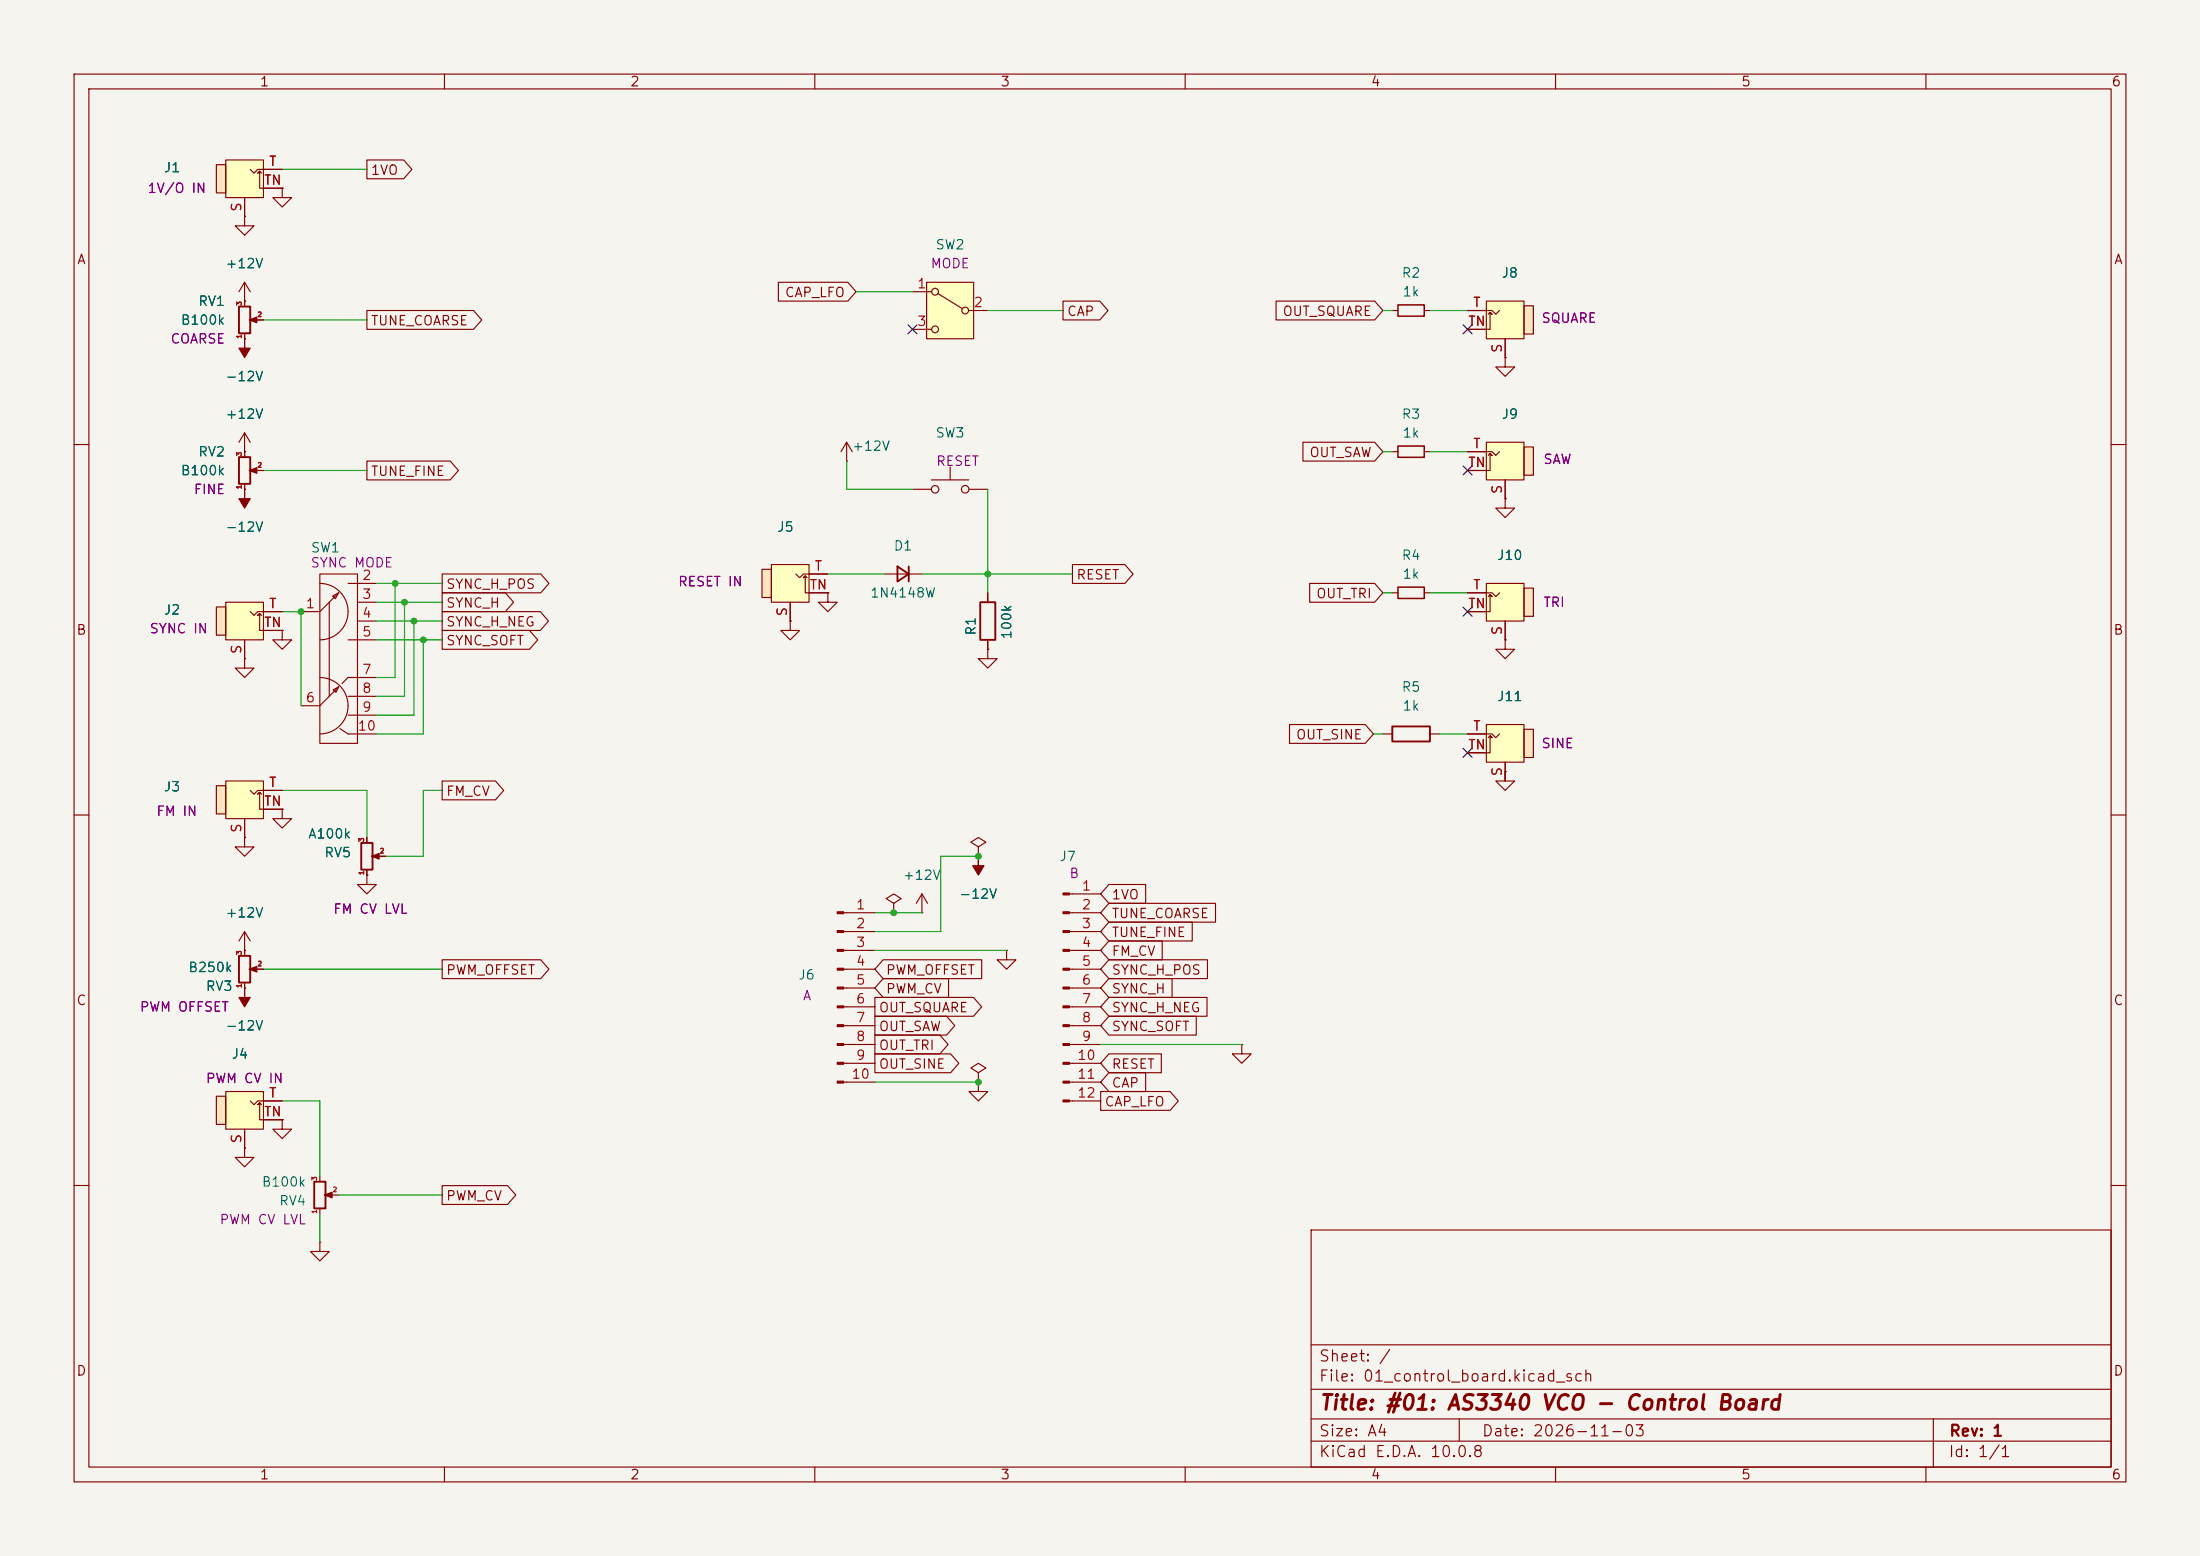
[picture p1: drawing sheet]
<svg xmlns="http://www.w3.org/2000/svg" width="297mm" height="210mm" viewBox="0 0 297 210" stroke-linecap="round" stroke-linejoin="round" font-family="sans-serif">
<path d="M0 0h297v210h-297z" fill="#f5f4ef" stroke="#f5f4ef" stroke-width=".14"/>
<g fill="none" stroke="#840000" stroke-width=".15">
<path d="M10 10h277v190h-277zM12 12h273v186h-273zM60 10v2M110 10v2M160 10v2M210 10v2M260 10v2M10 60h2M285 60h2M106.7 83.8v1.3h1.2l-1.2 1.3-1.3-1.3h1.3M106.7 83.8h.1M186.7 99.1h1.3"/>
<path d="M188 80h.7M192.3 80h.7M193 99.1h1.3M10 110h2M285 110h2M10 160h2M177 166h108v32h-108zM285 160h2M60 198v2M110 198v2M160 198v2M177 194.5h108"/>
<path d="M177 191.5h108M177 187.5h108M177 181.5h108M197 191.5v3M210 198v2M260 198v2M261 191.5v6.5"/>
</g>
<path d="M188 98h5v2.1h-5z" fill="none" stroke="#840000" stroke-width=".25"/>
<path d="M188.7 79.2h3.6v1.6h-3.6z" fill="none" stroke="#840000" stroke-width=".2"/>
<path d="M205.7 60.3h1.3v3.8h-1.3z" fill="#ffe5bf"/>
<path d="M200.7 59.7h5v5.1h-5z" fill="#ffffc2"/>
<g fill="none" stroke="#840000" stroke-width=".15">
<path d="M114.3 59.7l-.8 1.3M114.3 59.7l.8 1.3M114.3 59.7v2.5M200.7 59.7h5v5.1h-5zM114.3 62.2h.1M188 61h.7M192.3 61h.7M198.1 61h3.3l.5 .5 .5-.5M200.9 61.5l.3-.3 .2 .3-.2-.3v2.3h-3.1M203.2 67.3v1.3h1.3l-1.3 1.3-1.3-1.3h1.3M203.2 67.3h.1M203.2 64.8v2.5"/>
<path d="M205.7 60.3h1.3v3.8h-1.3zM111.8 80v1.3h1.2l-1.2 1.3-1.3-1.3h1.3M111.8 80h.1M133.3 87.6v1.3h1.3l-1.3 1.3-1.2-1.3h1.2M133.3 87.6h.1M133.3 80v1.3M133.3 86.4v1.2M132.1 114.3l1-.6-1-.7-1 .7 1 .6v1.3M132.1 115.6h.1"/>
</g>
<path d="M188.7 60.2h3.6v1.5h-3.6z" fill="none" stroke="#840000" stroke-width=".2"/>
<path d="M132.3 81.3h2.1v5.1h-2.1z" fill="none" stroke="#840000" stroke-width=".25"/>
<path d="M102.9 76.8h1.2v3.8h-1.2z" fill="#ffe5bf"/>
<path d="M104.1 76.2h5.1v5.1h-5.1z" fill="#ffffc2"/>
<g fill="none" stroke="#840000" stroke-width=".15">
<path d="M102.9 76.8h1.2v3.8h-1.2zM104.1 76.2h5.1v5.1h-5.1zM107.4 77.5l.5 .5 .6-.5h3.3M109 78l-.3-.3-.2 .3 .2-.3v2.3h3.1M119.4 77.5h5.1M106.7 81.3v2.5M33 113v1.3h1.3l-1.3 1.3-1.3-1.3h1.3M33 113h.1M33 128.3h.1M33 133.4h.1M33 125.7v3.2M33 132.7v.7"/>
<path d="M33 125.7l.8 1.3M33 125.7l-.7 1.3M34.6 130.8h1"/>
</g>
<path d="M121.2 76.5l1.5 1-1.5 1zM122.7 76.5v2M32.3 129h1.5v3.6h-1.5z" fill="none" stroke="#840000" stroke-width=".25"/>
<g fill="#840000" stroke="#840000" stroke-width=".15">
<path d="M33.7 130.8l1-.4v.8l-1-.4h.2z"/>
<path d="M33 133.4v1.2h.8l-.8 1.3-.7-1.3h.7z"/>
</g>
<path d="M29.2 106h1.3v3.9h-1.3z" fill="#ffe5bf"/>
<path d="M30.5 105.4h5.1v5.1h-5.1z" fill="#ffffc2"/>
<path d="M29.2 106h1.3v3.9h-1.3zM30.5 105.4h5.1v5.1h-5.1zM33 110.5v2.5M33.8 106.7l.5 .5 .5-.5h3.3M35.3 107.2l-.2-.3-.3 .3 .3-.3v2.3h3M38.1 151.1v1.3h1.3l-1.3 1.3-1.3-1.3h1.3M38.1 151.1h.1M43.2 158.8v.6M43.2 167.6v1.3h1.2l-1.2 1.3-1.3-1.3h1.3M43.2 167.6h.1M43.2 163.2v.6M44.7 161.3h1" fill="none" stroke="#840000" stroke-width=".15"/>
<path d="M42.4 159.5h1.5v3.6h-1.5z" fill="none" stroke="#840000" stroke-width=".25"/>
<path d="M43.8 161.3l1-.4v.8l-1-.4h.3z" fill="#840000" stroke="#840000" stroke-width=".15"/>
<path d="M29.2 148h1.3v3.8h-1.3z" fill="#ffe5bf"/>
<path d="M30.5 147.3h5.1v5.1h-5.1z" fill="#ffffc2"/>
<g fill="none" stroke="#840000" stroke-width=".15">
<path d="M33 29.2v1.3h1.3l-1.3 1.3-1.3-1.3h1.3M33 29.2h.1M33 40.6v.7M33 45.1v.6M34.6 43.2h1M33 66h.1M43.2 77.5h5.1v22.8h-5.1zM43.2 78.7a3.8 3.8 0 0 1 3.8 3.9 3.8 3.8 0 0 1-3.8 3.8M47 78.7h3.8M43.2 91.4a3.8 3.8 0 0 1 3.8 3.9 3.8 3.8 0 0 1-3.8 3.8M44.4 81.3v12.7M44.9 80.4l.8-.4-.4 .8z"/>
<path d="M45 93.1l.7-.4-.3 .7zM45.7 80l-2.5 2.6h-2.6M45.7 92.7l-2.5 2.6h-2.6M45.9 98.3l1.1 .8h3.8M47 94h3.8M47 86.4h3.8M47 96.5h3.8M48.3 81.3h2.5M48.3 83.8h2.5M50.8 91.4h-3.8l-.8 .9M29.2 148h1.3v3.8h-1.3zM30.5 147.3h5.1v5.1h-5.1z"/>
<path d="M33 154.9v1.3h1.3l-1.3 1.3-1.3-1.3h1.3M33 154.9h.1M33 152.4v2.5M33.8 148.6l.5 .5 .5-.5h3.3M35.3 149.1l-.2-.3-.3 .3 .3-.3v2.3h3"/>
</g>
<g fill="#840000" stroke="#840000" stroke-width=".15">
<path d="M33 66v1.3h.8l-.8 1.3-.7-1.3h.7z"/>
<path d="M33.7 43.2l1-.4v.8l-1-.4h.2z"/>
</g>
<path d="M32.3 41.4h1.5v3.6h-1.5z" fill="none" stroke="#840000" stroke-width=".25"/>
<path d="M29.2 22.2h1.3v3.8h-1.3z" fill="#ffe5bf"/>
<path d="M30.5 21.6h5.1v5.1h-5.1z" fill="#ffffc2"/>
<g fill="none" stroke="#840000" stroke-width=".15">
<path d="M29.2 22.2h1.3v3.8h-1.3zM30.5 21.6h5.1v5.1h-5.1zM33 26.7v2.5M33 38.1v2.5M33 38.1l-.7 1.3M33 38.1l.8 1.3M33.8 22.9l.5 .5 .5-.5h3.3M35.3 23.4l-.2-.3-.3 .3 .3-.3v2.3h3M33 45.7h.1M33 40.6h.1M33 58.4v3.2M33 58.4l-.7 1.3"/>
<path d="M33 58.4l.8 1.3M33 61h.1M33 65.4v.6M34.6 63.5h1M33 88.9v1.3h1.3l-1.3 1.2-1.3-1.2h1.3M33 88.9h.1M38.1 85.1v1.3h1.3l-1.3 1.2-1.3-1.2h1.3M38.1 85.1h.1"/>
</g>
<g fill="#840000" stroke="#840000" stroke-width=".15">
<path d="M33 45.7v1.3h.8l-.8 1.3-.7-1.3h.7z"/>
<path d="M33.7 63.5l1-.4v.8l-1-.4h.2z"/>
</g>
<path d="M32.3 61.7h1.5v3.6h-1.5z" fill="none" stroke="#840000" stroke-width=".25"/>
<path d="M29.2 81.9h1.3v3.8h-1.3z" fill="#ffe5bf"/>
<path d="M30.5 81.3h5.1v5.1h-5.1z" fill="#ffffc2"/>
<g fill="none" stroke="#840000" stroke-width=".15">
<path d="M38.1 25.4v1.3h1.3l-1.3 1.2-1.3-1.2h1.3M38.1 25.4h.1M29.2 81.9h1.3v3.8h-1.3zM30.5 81.3h5.1v5.1h-5.1zM33 86.4v2.5M33.8 82.6l.5 .5 .5-.5h3.3M35.3 83.1l-.2-.3-.3 .3 .3-.3v2.3h3M144.4 120.7h4.2M144.4 123.2h4.2M144.4 125.7h4.2M144.4 128.3h4.2M144.4 130.8h4.2"/>
<path d="M144.4 133.4h4.2M144.4 135.9h4.2M144.4 138.4h4.2M144.4 141h4.2M144.4 143.5h4.2M144.4 146.1h4.2M144.4 148.6h4.2"/>
</g>
<g fill="#840000" stroke="#840000" stroke-width=".15">
<path d="M143.5 120.5h.9v.3h-.9z"/>
<path d="M143.5 123.1h.9v.2h-.9z"/>
<path d="M143.5 125.6h.9v.3h-.9z"/>
<path d="M143.5 128.1h.9v.3h-.9z"/>
<path d="M143.5 130.7h.9v.2h-.9z"/>
<path d="M143.5 133.2h.9v.3h-.9z"/>
<path d="M143.5 135.8h.9v.2h-.9z"/>
<path d="M143.5 138.3h.9v.3h-.9z"/>
<path d="M143.5 140.8h.9v.3h-.9z"/>
<path d="M143.5 143.4h.9v.2h-.9z"/>
<path d="M143.5 145.9h.9v.3h-.9z"/>
<path d="M143.5 148.5h.9v.2h-.9z"/>
</g>
<path d="M205.7 79.4h1.3v3.8h-1.3z" fill="#ffe5bf"/>
<path d="M200.7 78.7h5v5.1h-5z" fill="#ffffc2"/>
<path d="M200.7 78.7h5v5.1h-5zM205.7 79.4h1.3v3.8h-1.3zM198.1 80h3.3l.5 .5 .5-.5M200.9 80.5l.3-.2 .2 .2-.2-.2v2.3h-3.1M203.2 83.8v2.6" fill="none" stroke="#840000" stroke-width=".15"/>
<path d="M205.7 98.4h1.3v3.8h-1.3z" fill="#ffe5bf"/>
<path d="M200.7 97.8h5v5.1h-5z" fill="#ffffc2"/>
<path d="M188 41.9h.7M192.3 41.9h.7M203.2 48.3v1.2h1.3l-1.3 1.3-1.3-1.3h1.3M203.2 48.3h.1M198.1 99.1h3.3l.5 .5 .5-.5M200.7 97.8h5v5.1h-5zM200.9 99.6l.3-.3 .2 .3-.2-.3v2.3h-3.1M203.2 86.4v1.2h1.3l-1.3 1.3-1.3-1.3h1.3M203.2 86.4h.1M205.7 98.4h1.3v3.8h-1.3zM203.2 102.9v2.5h-1.3l1.3 1.3 1.3-1.3h-1.3v-1.3M203.2 104.1h.1" fill="none" stroke="#840000" stroke-width=".15"/>
<path d="M188.7 41.1h3.6v1.6h-3.6z" fill="none" stroke="#840000" stroke-width=".2"/>
<path d="M205.7 41.3h1.3v3.8h-1.3z" fill="#ffe5bf"/>
<path d="M200.7 40.6h5v5.1h-5z" fill="#ffffc2"/>
<g fill="none" stroke="#840000" stroke-width=".15">
<path d="M198.1 41.9h3.3l.5 .5 .5-.5M200.7 40.6h5v5.1h-5zM200.9 42.4l.3-.2 .2 .2-.2-.2v2.3h-3.1M203.2 45.7v2.6M205.7 41.3h1.3v3.8h-1.3zM123.2 66h2.5M125.7 64.8h5.1M128.3 63v1.8M130.8 66h2.5"/>
<circle cx="126.2" cy="66" r=".51"/>
<circle cx="130.3" cy="66" r=".51"/>
</g>
<path d="M125.1 38.1h6.3v7.6h-6.3z" fill="#ffffc2"/>
<g fill="none" stroke="#840000" stroke-width=".15">
<path d="M33 29.2h.1M33 26.7v2.5M35.6 22.9h2.5M35.6 25.4h2.5M38.1 25.4h.1M49.5 21.6h5l1.1 1.3-1.1 1.2h-5zM105.1 38.1h9.4l1.1 1.3-1.1 1.2h-9.4zM123.2 39.4h2.5M125.1 38.1h6.3v7.6h-6.3zM126.6 39.6l3.3 2.1M33 40.6h.1M33 45.7h.1"/>
<path d="M33 40.6v.7M33 45.1v.6M34.6 43.2h1M49.5 41.9h14.4l1.1 1.3-1.1 1.3h-14.4zM123.2 44.5h2.5M130.8 41.9h2.5M143.5 40.6h5l1.1 1.3-1.1 1.3h-5zM172.3 40.6h13.3l1.1 1.3-1.1 1.3h-13.3zM175.9 59.7h9.7l1.1 1.3-1.1 1.2h-9.7zM198.1 41.9h2.6M198.1 44.5h2.6M203.2 48.3h.1"/>
<path d="M203.2 45.7v2.6M33 66h.1M33 61h.1M33 61v.6M33 65.4v.6M34.6 63.5h1M49.5 62.2h11.3l1.1 1.3-1.1 1.3h-11.3zM59.7 77.5h13.3l1.1 1.2-1.1 1.3h-13.3zM109.2 77.5h2.6M144.8 76.2h7.1l1.1 1.3-1.1 1.2h-7.1zM176.8 78.7h8.8l1.1 1.3-1.1 1.3h-8.8zM198.1 61h2.6"/>
<path d="M198.1 63.5h2.6M203.2 67.3h.1M203.2 64.8v2.5M33 88.9h.1M33 86.4v2.5M35.6 82.6h2.5M35.6 85.1h2.5M38.1 85.1h.1M59.7 82.5h13.2l1.1 1.3-1.1 1.3h-13.2zM59.7 80h8.5l1.1 1.3-1.1 1.3h-8.5zM59.7 85.1h11.8l1.1 1.3-1.1 1.2h-11.8zM106.7 83.8h.1"/>
<path d="M106.7 81.3v2.5M109.2 80h2.6M111.8 80h.1M133.3 87.6h.1M133.3 80v1.3M133.3 86.4v1.2M174.1 97.8h10.2l1.1 1.3-1.1 1.2h-10.2zM198.1 80h2.6M198.1 99.1h2.6M198.1 82.6h2.6M203.2 86.4h.1M203.2 83.8v2.6"/>
<path d="M33 113h.1M33 110.5v2.5M35.6 106.7h2.5M35.6 109.2h2.5M38.1 109.2v1.3h1.3l-1.3 1.3-1.3-1.3h1.3M38.1 109.2h.1M49.5 118.1v1.3h1.3l-1.3 1.3-1.2-1.3h1.2M49.5 118.1h.1M49.5 113v.7M49.5 117.5v.6M51.1 115.6h1M59.7 105.4h7.2l1.1 1.3-1.1 1.3h-7.2z"/>
<path d="M132.1 115.6h.1M149.7 119.4h5v2.5h-5l-1.1-1.2zM198.1 101.6h2.6M203.2 104.1h.1M203.2 102.9v2.5M33 133.4h.1M33 128.3h.1M33 128.3v.6M33 132.7v.7M34.6 130.8h1M59.7 129.5h13.3l1.1 1.3-1.1 1.3h-13.3zM113.9 123.2h4.2"/>
<path d="M113.9 125.7h4.2M113.9 128.3h4.2M113.9 130.8h4.2M113.9 133.4h4.2M113.9 135.9h4.2M113.9 138.4h4.2M118.1 137.2h9.7l1.1 1.2-1.1 1.3h-9.7zM118.1 139.7h8.8l1.1 1.3-1.1 1.2h-8.8zM118.1 134.6h13.3l1.1 1.3-1.1 1.3h-13.3zM119.2 129.5h13.3v2.6h-13.3l-1.1-1.3zM119.2 132.1h8.9v2.5h-8.9l-1.1-1.2zM120.6 121.9l1.1-.6-1.1-.6-1 .6 1 .6v1.3"/>
<path d="M120.6 123.2h.1M124.5 123.2h.1M124.5 120.7l-.8 1.2M124.5 120.7l.7 1.2M124.5 120.7v2.5M135.9 128.3v1.2h1.3l-1.3 1.3-1.3-1.3h1.3M135.9 128.3h.1M149.7 137.2h11.8v2.5h-11.8l-1.1-1.3zM149.7 134.6h13.2v2.6h-13.2l-1.1-1.3zM149.7 132.1h8.5v2.5h-8.5l-1.1-1.2zM149.7 129.5h13.3v2.6h-13.3l-1.1-1.3zM149.7 121.9h14.4v2.6h-14.4l-1.1-1.3z"/>
<path d="M149.7 124.5h11.3v2.5h-11.3l-1.1-1.3zM149.7 127h7.2v2.5h-7.2l-1.1-1.2zM33 154.9h.1M33 152.4v2.5M35.6 148.6h2.5M35.6 151.1h2.5M38.1 151.1h.1M113.9 141h4.2M113.9 143.5h4.2M113.9 146.1h4.2M118.1 142.2h10.2l1.1 1.3-1.1 1.3h-10.2zM132.1 144.8l1-.7-1-.6-1 .6 1 .7v1.3"/>
<path d="M132.1 146.1h.1M132.1 146.1v1.2h1.2l-1.2 1.3-1.3-1.3h1.3M148.6 147.3h9.4l1.1 1.3-1.1 1.3h-9.4zM149.7 142.2h7.1v2.6h-7.1l-1.1-1.3zM149.7 144.8h5v2.5h-5l-1.1-1.2zM167.6 141v1.2h1.3l-1.3 1.3-1.2-1.3h1.2M167.6 141h.1M59.7 160h8.8l1.1 1.3-1.1 1.3h-8.8z"/>
<circle cx="126.2" cy="39.4" r=".46"/>
<circle cx="126.2" cy="44.5" r=".46"/>
<circle cx="130.3" cy="41.9" r=".46"/>
</g>
<g fill="#840000" stroke="#840000" stroke-width=".15">
<path d="M132.1 115.6v1.2h.7l-.7 1.3-.8-1.3h.8z"/>
<path d="M113 123.1h.9v.2h-.9z"/>
<path d="M113 125.6h.9v.3h-.9z"/>
<path d="M113 128.1h.9v.3h-.9z"/>
<path d="M113 130.7h.9v.2h-.9z"/>
<path d="M113 133.2h.9v.3h-.9z"/>
<path d="M113 135.8h.9v.2h-.9z"/>
<path d="M113 138.3h.9v.3h-.9z"/>
<path d="M113 140.8h.9v.3h-.9z"/>
<path d="M113 143.4h.9v.2h-.9z"/>
<path d="M113 145.9h.9v.3h-.9z"/>
<path d="M50.2 115.6l1-.4v.8l-1-.4h.2z"/>
</g>
<path d="M48.8 113.8h1.5v3.6h-1.5z" fill="none" stroke="#840000" stroke-width=".25"/>
<g fill="none" stroke="#009600" stroke-width=".15">
<path d="M38.1 22.9h11.4M115.6 39.4h7.6M35.6 43.2h13.9M133.3 41.9h10.2M186.7 41.9h1.3M193 41.9h5.1M35.6 63.5h13.9M50.8 78.7h8.9M53.3 78.7v12.7h-2.5M111.8 77.5h7.6M114.3 62.2v3.8h8.9M124.5 77.5h20.3"/>
<path d="M133.3 66v14M186.7 61h1.3M193 61h5.1M38.1 82.6h2.5v12.7M50.8 81.3h8.9M50.8 86.4h8.9M50.8 83.8h8.9M54.6 81.3v12.7h-3.8M55.9 83.8v12.7h-5.1M57.1 86.4v12.7h-6.3M185.4 99.1h1.3M186.7 80h1.3"/>
<path d="M193 80h5.1M194.3 99.1h3.8M38.1 106.7h11.4v6.3M59.7 106.7h-2.6v8.9h-5M132.1 115.6h-5.1v10.1h-8.9M203.2 104.1v1.3M35.6 130.8h24.1M118.1 123.2h6.4M118.1 128.3h17.8M38.1 148.6h5.1v10.2M118.1 146.1h14M148.6 141h19"/>
<path d="M43.2 163.8v3.8M45.7 161.3h14"/>
</g>
<path d="M122.6 43.8l1.2 1.3M123.8 43.8l-1.2 1.3M197.5 43.8l1.2 1.3M198.7 43.8l-1.2 1.3M197.5 62.9l1.2 1.2M198.7 62.9l-1.2 1.2M197.5 81.9l1.2 1.3M198.7 81.9l-1.2 1.3M197.5 101l1.2 1.2M198.7 101l-1.2 1.2" fill="none" stroke="#000084" stroke-width=".15"/>
<g fill="#009600">
<circle cx="120.6" cy="123.2" r=".46"/>
<circle cx="132.1" cy="115.6" r=".46"/>
<circle cx="132.1" cy="146.1" r=".46"/>
<circle cx="57.1" cy="86.4" r=".46"/>
<circle cx="55.9" cy="83.8" r=".46"/>
<circle cx="54.6" cy="81.3" r=".46"/>
<circle cx="53.3" cy="78.7" r=".46"/>
<circle cx="133.3" cy="77.5" r=".46"/>
<circle cx="40.6" cy="82.6" r=".46"/>
</g>
<text font-size="2" fill="#840000" x="178" y="190.8">Title: #01: AS3340 VCO - Control Board</text>
<g font-size="1.5" fill="#840000">
<text x="178" y="184.1">Sheet: /</text>
<text x="178" y="186.8">File: 01_control_board.kicad_sch</text>
<text x="178" y="197">KiCad E.D.A. 10.0.8</text>
<text x="178" y="194.2">Size: A4</text>
<text x="200" y="194.2">Date: 2026-11-03</text>
<text x="263" y="197">Id: 1/1</text>
<text x="263" y="194.2">Rev: 1</text>
</g>
<g font-size="1.3" fill="#840000">
<text x="35" y="12">1</text>
<text x="85" y="12">2</text>
<text x="135" y="12">3</text>
<text x="185" y="12">4</text>
<text x="235" y="12">5</text>
<text x="285" y="12">6</text>
<text x="50" y="23.9">1VO</text>
<text x="10.3" y="36">A</text>
<text x="285.3" y="36">A</text>
<text x="105.9" y="40.4">CAP_LFO</text>
<text x="50" y="44.2">TUNE_COARSE</text>
<text x="144" y="43">CAP</text>
<text x="173.1" y="43">OUT_SQUARE</text>
<text x="50" y="64.6">TUNE_FINE</text>
<text x="176.7" y="62">OUT_SAW</text>
<text x="60.1" y="82.3">SYNC_H</text>
<text x="60.1" y="79.8">SYNC_H_POS</text>
<text x="145.2" y="78.5">RESET</text>
<text x="177.6" y="81.1">OUT_TRI</text>
<text x="10.2" y="86">B</text>
<text x="60.1" y="84.9">SYNC_H_NEG</text>
<text x="60.1" y="87.4">SYNC_SOFT</text>
<text x="285.2" y="86">B</text>
<text x="174.9" y="100.1">OUT_SINE</text>
<text x="60.1" y="107.7">FM_CV</text>
<text x="150" y="124.2">TUNE_COARSE</text>
<text x="150" y="121.7">1VO</text>
<text x="60.1" y="131.9">PWM_OFFSET</text>
<text x="119.5" y="131.9">PWM_OFFSET</text>
<text x="150" y="131.9">SYNC_H_POS</text>
<text x="150" y="126.8">TUNE_FINE</text>
<text x="150" y="129.3">FM_CV</text>
<text x="10.2" y="136">C</text>
<text x="118.6" y="136.9">OUT_SQUARE</text>
<text x="119.5" y="134.4">PWM_CV</text>
<text x="150" y="136.9">SYNC_H_NEG</text>
<text x="150" y="134.4">SYNC_H</text>
<text x="285.2" y="136">C</text>
<text x="118.6" y="139.5">OUT_SAW</text>
<text x="118.6" y="142">OUT_TRI</text>
<text x="150" y="139.5">SYNC_SOFT</text>
<text x="118.6" y="144.6">OUT_SINE</text>
<text x="149" y="149.6">CAP_LFO</text>
<text x="150" y="144.6">RESET</text>
<text x="150" y="147.1">CAP</text>
<text x="60.1" y="162.3">PWM_CV</text>
<text x="10.2" y="186">D</text>
<text x="285.2" y="186">D</text>
<text x="35" y="200">1</text>
<text x="85" y="200">2</text>
<text x="135" y="200">3</text>
<text x="185" y="200">4</text>
<text x="235" y="200">5</text>
<text x="285" y="200">6</text>
</g>
<g font-size="1.3" fill="#006464">
<text x="22" y="23.6">J1</text>
<text x="126.2" y="34">SW2</text>
<text x="26.7" y="41.6">RV1</text>
<text x="30.4" y="36.5">+12V</text>
<text x="189.1" y="37.8">R2</text>
<text x="189.3" y="40.3">1k</text>
<text x="202.6" y="37.8">J8</text>
<text x="24.3" y="44.1">B100k</text>
<text x="30.4" y="51.8">-12V</text>
<text x="30.4" y="56.8">+12V</text>
<text x="126.2" y="59.4">SW3</text>
<text x="189.1" y="56.8">R3</text>
<text x="189.3" y="59.4">1k</text>
<text x="202.6" y="56.8">J9</text>
<text x="24.3" y="64.5">B100k</text>
<text x="26.7" y="61.9">RV2</text>
<text x="114.9" y="61.2">+12V</text>
<text x="30.4" y="72.1">-12V</text>
<text x="41.9" y="74.9">SW1</text>
<text x="104.8" y="72.1">J5</text>
<text x="120.6" y="74.6">D1</text>
<text x="189.1" y="75.9">R4</text>
<text x="202" y="75.9">J10</text>
<text x="22" y="83.3">J2</text>
<text x="117.4" y="81">1N4148W</text>
<text x="189.3" y="78.4">1k</text>
<text x="132" y="85.9" transform="rotate(-90 132 85.9)">R1</text>
<text x="136.9" y="86.4" transform="rotate(-90 136.9 86.4)">100k</text>
<text x="189.1" y="93.7">R5</text>
<text x="202" y="94.9">J11</text>
<text x="189.3" y="96.2">1k</text>
<text x="22" y="107.1">J3</text>
<text x="41.5" y="113.5">A100k</text>
<text x="43.7" y="116">RV5</text>
<text x="121.8" y="119.1">+12V</text>
<text x="142.9" y="116.5">J7</text>
<text x="30.4" y="124.2">+12V</text>
<text x="129.4" y="121.6">-12V</text>
<text x="25.3" y="131.5">B250k</text>
<text x="27.7" y="134.1">RV3</text>
<text x="107.7" y="132.5">J6</text>
<text x="30.4" y="139.4">-12V</text>
<text x="31.2" y="143.2">J4</text>
<text x="35.2" y="160.5">B100k</text>
<text x="37.6" y="163">RV4</text>
</g>
<g font-size="1.3" fill="#a90000">
<text x="36.2" y="22.7">T</text>
<text x="32.9" y="28.7" transform="rotate(-90 32.9 28.7)">S</text>
<text x="35.6" y="25.3">TN</text>
<text x="123.7" y="39.2">1</text>
<text x="131.3" y="41.8">2</text>
<text x="198.8" y="41.8">T</text>
<text x="123.7" y="44.3">3</text>
<text x="198.1" y="44.3">TN</text>
<text x="203.1" y="47.7" transform="rotate(-90 203.1 47.7)">S</text>
<text x="198.1" y="63.4">TN</text>
<text x="198.8" y="60.8">T</text>
<text x="203.1" y="66.8" transform="rotate(-90 203.1 66.8)">S</text>
<text x="109.9" y="77.3">T</text>
<text x="36.2" y="82.4">T</text>
<text x="41.2" y="82.4">1</text>
<text x="48.8" y="78.6">2</text>
<text x="48.8" y="81.1">3</text>
<text x="48.8" y="83.7">4</text>
<text x="106.5" y="83.3" transform="rotate(-90 106.5 83.3)">S</text>
<text x="109.2" y="79.9">TN</text>
<text x="198.1" y="82.4">TN</text>
<text x="198.8" y="79.9">T</text>
<text x="32.9" y="88.4" transform="rotate(-90 32.9 88.4)">S</text>
<text x="35.6" y="85">TN</text>
<text x="48.8" y="86.2">5</text>
<text x="203.1" y="85.8" transform="rotate(-90 203.1 85.8)">S</text>
<text x="41.2" y="95.1">6</text>
<text x="48.8" y="91.3">7</text>
<text x="48.8" y="93.8">8</text>
<text x="48.2" y="98.9">10</text>
<text x="48.8" y="96.4">9</text>
<text x="198.1" y="101.5">TN</text>
<text x="198.8" y="98.9">T</text>
<text x="36.2" y="106.5">T</text>
<text x="203.1" y="104.9" transform="rotate(-90 203.1 104.9)">S</text>
<text x="32.9" y="112.5" transform="rotate(-90 32.9 112.5)">S</text>
<text x="35.6" y="109.1">TN</text>
<text x="115.5" y="123.1">1</text>
<text x="115.5" y="125.6">2</text>
<text x="146" y="120.5">1</text>
<text x="146" y="123.1">2</text>
<text x="146" y="125.6">3</text>
<text x="115.5" y="128.1">3</text>
<text x="115.5" y="130.7">4</text>
<text x="146" y="128.1">4</text>
<text x="146" y="130.7">5</text>
<text x="115.5" y="133.2">5</text>
<text x="115.5" y="135.8">6</text>
<text x="146" y="133.2">6</text>
<text x="146" y="135.8">7</text>
<text x="115.5" y="138.3">7</text>
<text x="115.5" y="140.8">8</text>
<text x="115.5" y="143.4">9</text>
<text x="145.3" y="143.4">10</text>
<text x="146" y="138.3">8</text>
<text x="146" y="140.8">9</text>
<text x="36.2" y="148.5">T</text>
<text x="114.9" y="145.9">10</text>
<text x="145.3" y="145.9">11</text>
<text x="145.3" y="148.5">12</text>
<text x="32.9" y="154.4" transform="rotate(-90 32.9 154.4)">S</text>
<text x="35.6" y="151">TN</text>
</g>
<g font-size="1.3" fill="#840084">
<text x="19.8" y="26.4">1V/O IN</text>
<text x="125.5" y="36.5">MODE</text>
<text x="22.9" y="46.7">COARSE</text>
<text x="208" y="43.9">SQUARE</text>
<text x="126.3" y="63.2">RESET</text>
<text x="208.3" y="62.9">SAW</text>
<text x="26.1" y="67">FINE</text>
<text x="41.8" y="76.9">SYNC MODE</text>
<text x="91.4" y="79.4">RESET IN</text>
<text x="208.3" y="82.2">TRI</text>
<text x="20.1" y="85.8">SYNC IN</text>
<text x="208" y="101.3">SINE</text>
<text x="21" y="110.4">FM IN</text>
<text x="144.3" y="118.8">B</text>
<text x="44.9" y="123.6">FM CV LVL</text>
<text x="18.8" y="136.9">PWM OFFSET</text>
<text x="108.3" y="135.3">A</text>
<text x="27.7" y="146.5">PWM CV IN</text>
<text x="29.6" y="165.6">PWM CV LVL</text>
</g>
<g font-size=".6" fill="#a90000">
<text x="32.8" y="41.3" transform="rotate(-90 32.8 41.3)">3</text>
<text x="32.8" y="45.8" transform="rotate(-90 32.8 45.8)">1</text>
<text x="34.7" y="42.9">2</text>
<text x="32.8" y="61.6" transform="rotate(-90 32.8 61.6)">3</text>
<text x="34.7" y="63.3">2</text>
<text x="32.8" y="66.1" transform="rotate(-90 32.8 66.1)">1</text>
<text x="49.3" y="113.7" transform="rotate(-90 49.3 113.7)">3</text>
<text x="49.3" y="118.2" transform="rotate(-90 49.3 118.2)">1</text>
<text x="51.2" y="115.3">2</text>
<text x="32.8" y="129" transform="rotate(-90 32.8 129)">3</text>
<text x="34.7" y="130.6">2</text>
<text x="32.8" y="133.4" transform="rotate(-90 32.8 133.4)">1</text>
<text x="42.9" y="159.4" transform="rotate(-90 42.9 159.4)">3</text>
<text x="44.9" y="161">2</text>
<text x="42.9" y="163.9" transform="rotate(-90 42.9 163.9)">1</text>
</g>
</svg>
